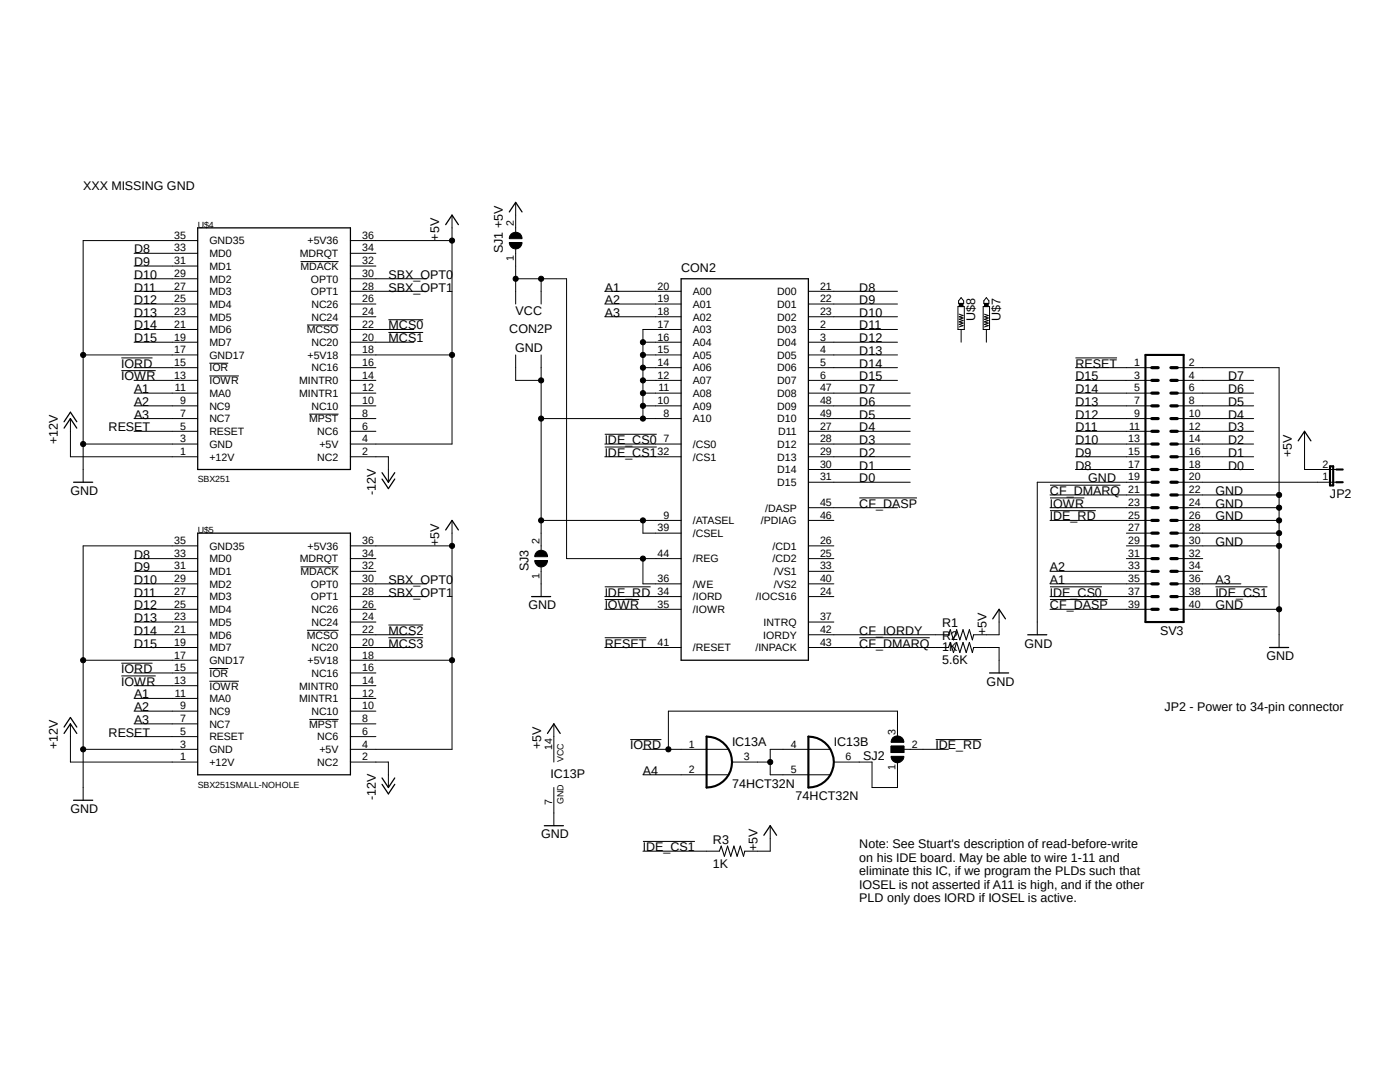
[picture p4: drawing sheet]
<svg xmlns="http://www.w3.org/2000/svg" width="279mm" height="216mm" viewBox="0 0 279 216" stroke-linecap="round" stroke-linejoin="round" font-family="sans-serif">
<path d="M8.9 35.3l261.6 145.3M270.5 35.3l-261.6 145.3" fill="none" stroke="#fff" stroke-width=".2"/>
<g fill="none" stroke="#000" stroke-width=".2">
<path d="M26.8 58.1h12.7M26.8 55.6h12.7M26.8 53.1h12.7M26.8 50.5h12.7M39.5 48h-22.9v48.2M60 52.2h7.6M69.9 58.1h15.2M69.9 55.6h15.2M69.9 53.1h5.1M69.9 50.5h5.1M69.9 48h20.3M90.2 42.9v45.7h-20.3"/>
<path d="M101.6 48.4h2.6a1.27 1.27 0 0 1-1.3 1.3 1.27 1.27 0 0 1-1.3-1.3zM102 46.7a1.27 1.27 0 0 1 1.4-.3 1.27 1.27 0 0 1 .8 1.2h-2.6l.2-.6zM102.9 55.6h10.2v55.9h22.8M102.9 40.4v6M102.9 49.7v11M108 55.6v5.1M120.7 58.1h15.2M161.3 58.1h17.8M191.8 59.4l.5 .6v.5h-1v-.5zM196.8 59.4l.6 .6v.5h-1.1v-.5zM16.6 70.8h22.9M24.2 71.4h6.2"/>
<path d="M24.2 74h6.9M26.8 78.4h12.7M26.8 75.9h12.7M26.8 73.4h12.7M26.8 68.3h12.7M26.8 65.7h12.7M26.8 63.2h12.7M26.8 60.7h12.7M41.8 75h5.9M41.8 72.5h3.8M61.3 64.9h6.3M69.9 78.4h5.1"/>
<path d="M69.9 75.9h5.1M69.9 73.4h5.1M69.9 70.8h20.3M69.9 68.3h12.7M69.9 65.7h12.7M69.9 63.2h5.1M69.9 60.7h5.1M77.5 63.8h7M77.5 66.3h7M102.9 70.8v5.1h5.1M108 70.8v39M120.7 63.2h15.2"/>
<path d="M120.7 60.7h15.2M128.3 78.4h7.6M128.3 75.9h7.6M128.3 73.4h7.6M128.3 70.8h7.6M128.3 68.3h7.6M135.9 65.7h-7.6v17.8M161.3 78.4h20.4M161.3 75.9h17.8M161.3 73.4h17.8M161.3 70.8h17.8M161.3 68.3h17.8"/>
<path d="M161.3 65.7h17.8M161.3 63.2h17.8M161.3 60.7h17.8M191.2 61.2h1.2v4.5h-1.2zM191.4 60.6h.8v.6h-.8zM191.4 62.7l.8 .2-.8 .3 .8 .3-.8 .2 .8 .3-.8 .2 .8 .3-.8 .2 .8 .3-.8 .2M191.8 65.7v2.6M196.2 61.2h1.3v4.5h-1.3zM196.5 60.6h.7v.6h-.7zM196.5 62.7l.7 .2-.7 .3 .7 .3-.7 .2 .7 .3-.7 .2 .7 .3-.7 .2 .7 .3-.7 .2M196.8 65.7v2.6M214.6 71.4h8.3"/>
<path d="M214.6 78.4h15.3M214.6 75.9h15.3M214.6 73.4h15.3M234.9 78.4h15.3M234.9 75.9h15.3M234.9 73.4h20.4v55.8M14.1 83.5v7.6h25.4M16.6 88.6h22.9M26.8 83.5h12.7M26.8 81h12.7M26.8 86.1h12.7M61.7 82.6h5.9"/>
<path d="M69.9 91.1h7.6v5.1M69.9 83.5h5.1M69.9 81h5.1M69.9 86.1h5.1M108 83.5h27.9M120.7 86.7h10.4M120.7 89.2h10.4M120.7 91.1h15.2M120.7 88.6h15.2M128.3 81h7.6M161.3 91.1h20.4M161.3 88.6h20.4"/>
<path d="M161.3 83.5h20.4M161.3 81h20.4M161.3 86.1h20.4M161.3 93.7h20.4M161.3 96.2h20.4M171.5 99.4h11.5M209.5 99.4h6.9M209.5 96.8h14.1M209.5 98.8h20.4M214.6 91.1h15.3M214.6 88.6h15.3M214.6 83.5h15.3"/>
<path d="M214.6 81h15.3M214.6 86.1h15.3M214.6 93.7h15.3M229.9 96.2h-22.9v30.5M234.9 91.1h15.3M234.9 88.6h15.3M234.9 83.5h15.3M234.9 81h15.3M234.9 86.1h15.3M234.9 93.7h15.3M234.9 96.2h31.8M234.9 98.8h20.4"/>
<path d="M260.3 86.1v7.6h6.4M26.8 119h12.7M26.8 116.5h12.7M26.8 114h12.7M26.8 111.5h12.7M39.5 108.9h-22.9v50.8M60 113.1h7.6M69.9 119h15.2M69.9 116.5h15.2M69.9 114h5.1M69.9 111.5h5.1M69.9 108.9h20.3"/>
<path d="M90.2 103.8v45.7h-20.3M106.7 111.8h2.6a1.27 1.27 0 0 1-1.3 1.3 1.27 1.27 0 0 1-1.3-1.3zM107.1 110.2a1.27 1.27 0 0 1 1.4-.3 1.27 1.27 0 0 1 .8 1.2h-2.6l.1-.6zM108 103.8h27.9M108 113.1v5.9M120.7 119.6h6.9M120.7 117.1h9.1M120.7 119h15.2M128.3 111.5v5h7.6M128.3 103.8v2.6h7.6M161.3 119h5.1M161.3 116.5h5.1"/>
<path d="M161.3 114h5.1M161.3 111.5h5.1M161.3 108.9h5.1M161.3 103.8h5.1M161.3 101.3h17.8M209.5 119.6h11.6M209.5 117.1h10.4M209.5 101.9h9.2M209.5 119h20.4M209.5 116.5h20.4M209.5 114h20.4M209.5 103.8h20.4"/>
<path d="M209.5 101.3h20.4M224.8 111.5h5.1M224.8 108.9h5.1M224.8 106.4h5.1M234.9 119h17.8M234.9 116.5h12.7M234.9 114h5.1M234.9 111.5h5.1M234.9 108.9h20.4M234.9 103.8h20.4M234.9 106.4h20.4M234.9 101.3h20.4"/>
<path d="M242.6 117.1h10.3M16.6 131.7h22.9M24.2 132.3h6.2M24.2 134.9h6.9M26.8 139.4h12.7M26.8 136.8h12.7M26.8 134.3h12.7M26.8 129.2h12.7M26.8 126.7h12.7M26.8 124.1h12.7M26.8 121.6h12.7M41.8 135.9h5.9"/>
<path d="M41.8 133.4h3.8M61.3 125.8h6.3M69.9 139.4h5.1M69.9 136.8h5.1M69.9 134.3h5.1M69.9 131.7h20.3M69.9 129.2h12.7M69.9 126.7h12.7M69.9 124.1h5.1M69.9 121.6h5.1M77.5 124.7h7M77.5 127.3h7"/>
<path d="M120.7 127.3h8.3M120.7 129.2h15.2M120.7 121.6h15.2M161.3 129.2h28M161.3 126.7h28M161.3 124.1h5.1M171.5 127.3h14M194.3 129.2h5.1v5.1M199.4 121.6v5.1h-5.1M209.5 121.6h20.4M234.9 121.6h20.4M14.1 144.4v7.7h25.4"/>
<path d="M16.6 149.5h22.9M26.8 144.4h12.7M26.8 141.9h12.7M26.8 147h12.7M61.7 143.6h5.9M69.9 152.1h7.6v5M69.9 144.4h5.1M69.9 141.9h5.1M69.9 147h5.1M110.5 144.4v7.7M110.5 157.1v7.7M125.8 147.6h6.2"/>
<path d="M128.3 149.5h17M128.3 154.6h17M146.1 152.1h7.6M165.7 149.5h-12v5.1h12M166.4 152.1h7.6v5h5.1v-5M177.8 150.9h2.6a1.27 1.27 0 0 1-1.3 1.3 1.27 1.27 0 0 1-1.3-1.3zM177.8 148.9h2.6v1.3h-2.6zM178.2 147.2a1.31 1.31 0 0 1 1.4-.3 1.31 1.31 0 0 1 .8 1.2h-2.6zM179.1 147v-5.1h-45.7v7.6M180.4 149.5h8.9M186.7 147.6h9.2M128.3 167.9h10.4"/>
<path d="M128.3 169.8h15.3M153.7 164.8v5h-5.1"/>
<circle cx="90.2" cy="48" r=".51"/>
<circle cx="102.9" cy="55.6" r=".51"/>
<circle cx="108" cy="55.6" r=".51"/>
<circle cx="16.6" cy="70.8" r=".51"/>
<circle cx="90.2" cy="70.8" r=".51"/>
<circle cx="108" cy="75.9" r=".51"/>
<circle cx="128.3" cy="68.3" r=".51"/>
<circle cx="128.3" cy="70.8" r=".51"/>
<circle cx="128.3" cy="73.4" r=".51"/>
<circle cx="128.3" cy="75.9" r=".51"/>
<circle cx="128.3" cy="78.4" r=".51"/>
<circle cx="16.6" cy="88.6" r=".51"/>
<circle cx="108" cy="83.5" r=".51"/>
<circle cx="128.3" cy="83.5" r=".51"/>
<circle cx="128.3" cy="81" r=".51"/>
<circle cx="255.3" cy="98.8" r=".51"/>
<circle cx="90.2" cy="108.9" r=".51"/>
<circle cx="108" cy="103.8" r=".51"/>
<circle cx="128.3" cy="103.8" r=".51"/>
<circle cx="128.3" cy="111.5" r=".51"/>
<circle cx="255.3" cy="101.3" r=".51"/>
<circle cx="255.3" cy="103.8" r=".51"/>
<circle cx="255.3" cy="106.4" r=".51"/>
<circle cx="255.3" cy="108.9" r=".51"/>
<circle cx="16.6" cy="131.7" r=".51"/>
<circle cx="90.2" cy="131.7" r=".51"/>
<circle cx="255.3" cy="121.6" r=".51"/>
<circle cx="16.6" cy="149.5" r=".51"/>
<circle cx="133.4" cy="149.5" r=".51"/>
<circle cx="153.7" cy="152.1" r=".51"/>
</g>
<g fill="none" stroke="#000" stroke-width=".25">
<path d="M39.5 45.5h30.4v48.2h-30.4zM88.9 44.8l1.3-1.9 1.3 1.9M101.6 42.3l1.3-1.9 1.3 1.9M135.9 55.6h25.4v76.1h-25.4zM12.8 85.4l1.3-1.9 1.2 1.9M12.8 84.2l1.3-1.9 1.2 1.9M14.7 96.2h3.8M76.2 94.3l1.3 1.9 1.3-1.9M76.2 95.6l1.3 1.9 1.3-1.9M259.1 88l1.2-1.9 1.3 1.9M39.5 106.4h30.4v48.2h-30.4zM88.9 105.7l1.3-1.9 1.3 1.9"/>
<path d="M106.1 119h3.8M197.5 134.3h3.8M198.1 123.5l1.3-1.9 1.3 1.9M205.1 126.7h3.8M253.4 129.2h3.8M12.8 146.3l1.3-1.9 1.2 1.9M12.8 145.1l1.3-1.9 1.2 1.9M14.7 159.7h3.8M76.2 155.2l1.3 1.9 1.3-1.9M76.2 156.5l1.3 1.9 1.3-1.9M109.3 146.3l1.2-1.9 1.3 1.9M108.6 164.8h3.8"/>
<path d="M152.4 166.7l1.3-1.9 1.3 1.9"/>
</g>
<path d="M189.3 126.7l.4-1.1 .6 2.1 .6-2.1 .7 2.1 .6-2.1 .6 2.1 .7-2.1 .6 2.1 .2-1M189.3 129.2l.4-1 .6 2 .6-2 .7 2 .6-2 .6 2 .7-2 .6 2 .2-1M143.6 169.8l.3-1 .7 2.1 .6-2.1 .6 2.1 .7-2.1 .6 2.1 .6-2.1 .7 2.1 .2-1.1" fill="none" stroke="#000" stroke-width=".21"/>
<path d="M228.6 70.8h7.6v53.3h-7.6zM265.4 93h.7v3.9h-.7zM266.7 96.2h1.3M266.7 93.7h1.3M141 147a5.1 5.1 0 0 1 5.1 5.1 5.1 5.1 0 0 1-5.1 5zM161.3 147a5.1 5.1 0 0 1 5.1 5.1 5.1 5.1 0 0 1-5.1 5z" fill="none" stroke="#000" stroke-width=".42"/>
<g fill="none" stroke="#000" stroke-width=".63">
<path d="M229.9 78.4h1.2M229.9 75.9h1.2M229.9 73.4h1.2M233.7 78.4h1.2M233.7 75.9h1.2M233.7 73.4h1.2M229.9 83.5h1.2M229.9 81h1.2M229.9 91.1h1.2M229.9 88.6h1.2M229.9 86.1h1.2M229.9 96.2h1.2"/>
<path d="M229.9 93.7h1.2M229.9 98.8h1.2M233.7 83.5h1.2M233.7 81h1.2M233.7 91.1h1.2M233.7 88.6h1.2M233.7 86.1h1.2M233.7 96.2h1.2M233.7 93.7h1.2M233.7 98.8h1.2M229.9 103.8h1.2M229.9 101.3h1.2"/>
<path d="M229.9 108.9h1.2M229.9 106.4h1.2M229.9 114h1.2M229.9 111.5h1.2M229.9 116.5h1.2M229.9 119h1.2M233.7 103.8h1.2M233.7 101.3h1.2M233.7 108.9h1.2M233.7 106.4h1.2M233.7 114h1.2M233.7 111.5h1.2"/>
<path d="M233.7 116.5h1.2M233.7 119h1.2M229.9 121.6h1.2M233.7 121.6h1.2"/>
</g>
<g fill="#000">
<path d="M102 46.7a1.27 1.27 0 0 1 1.4-.3 1.27 1.27 0 0 1 .8 1.2h-2.6l.2-.6z" fill-rule="evenodd"/>
<path d="M101.6 48.4h2.6a1.27 1.27 0 0 1-1.3 1.3 1.27 1.27 0 0 1-1.3-1.3z" fill-rule="evenodd"/>
<path d="M191.4 60.6h.8v.6h-.8z" fill-rule="evenodd"/>
<path d="M196.5 60.6h.7v.6h-.7z" fill-rule="evenodd"/>
<path d="M107.1 110.2a1.27 1.27 0 0 1 1.4-.3 1.27 1.27 0 0 1 .8 1.2h-2.6l.1-.6z" fill-rule="evenodd"/>
<path d="M106.7 111.8h2.6a1.27 1.27 0 0 1-1.3 1.3 1.27 1.27 0 0 1-1.3-1.3z" fill-rule="evenodd"/>
<path d="M177.8 148.9h2.6v1.3h-2.6z" fill-rule="evenodd"/>
<path d="M178.2 147.2a1.31 1.31 0 0 1 1.4-.3 1.31 1.31 0 0 1 .8 1.2h-2.6z" fill-rule="evenodd"/>
<path d="M177.8 150.9h2.6a1.27 1.27 0 0 1-1.3 1.3 1.27 1.27 0 0 1-1.3-1.3z" fill-rule="evenodd"/>
<circle cx="90.2" cy="48" r=".51"/>
<circle cx="102.9" cy="55.6" r=".51"/>
<circle cx="108" cy="55.6" r=".51"/>
<circle cx="16.6" cy="70.8" r=".51"/>
<circle cx="90.2" cy="70.8" r=".51"/>
<circle cx="108" cy="75.9" r=".51"/>
<circle cx="128.3" cy="68.3" r=".51"/>
<circle cx="128.3" cy="70.8" r=".51"/>
<circle cx="128.3" cy="73.4" r=".51"/>
<circle cx="128.3" cy="75.9" r=".51"/>
<circle cx="128.3" cy="78.4" r=".51"/>
<circle cx="16.6" cy="88.6" r=".51"/>
<circle cx="108" cy="83.5" r=".51"/>
<circle cx="128.3" cy="83.5" r=".51"/>
<circle cx="128.3" cy="81" r=".51"/>
<circle cx="255.3" cy="98.8" r=".51"/>
<circle cx="90.2" cy="108.9" r=".51"/>
<circle cx="108" cy="103.8" r=".51"/>
<circle cx="128.3" cy="103.8" r=".51"/>
<circle cx="128.3" cy="111.5" r=".51"/>
<circle cx="255.3" cy="101.3" r=".51"/>
<circle cx="255.3" cy="103.8" r=".51"/>
<circle cx="255.3" cy="106.4" r=".51"/>
<circle cx="255.3" cy="108.9" r=".51"/>
<circle cx="16.6" cy="131.7" r=".51"/>
<circle cx="90.2" cy="131.7" r=".51"/>
<circle cx="255.3" cy="121.6" r=".51"/>
<circle cx="16.6" cy="149.5" r=".51"/>
<circle cx="133.4" cy="149.5" r=".51"/>
<circle cx="153.7" cy="152.1" r=".51"/>
</g>
<g font-size="2.5">
<text x="16.6" y="37.8">XXX MISSING GND</text>
<text x="26.8" y="50.5">D8</text>
<text x="26.8" y="53.1">D9</text>
<text x="87.7" y="48" transform="rotate(-90 87.7 48)">+5V</text>
<text x="100.4" y="50.5" transform="rotate(-90 100.4 50.5)">SJ1 +5V</text>
<text x="26.8" y="55.6">D10</text>
<text x="26.8" y="58.2">D11</text>
<text x="77.6" y="55.6">SBX_OPT0</text>
<text x="77.6" y="58.2">SBX_OPT1</text>
<text x="120.7" y="58.2">A1</text>
<text x="135.9" y="54.4">CON2</text>
<text x="171.5" y="58.2">D8</text>
<text x="26.8" y="60.7">D12</text>
<text x="26.8" y="63.2">D13</text>
<text x="26.8" y="65.7">D14</text>
<text x="77.6" y="65.7">MCS0</text>
<text x="102.9" y="62.8">VCC</text>
<text x="120.7" y="60.7">A2</text>
<text x="120.7" y="63.2">A3</text>
<text x="171.5" y="60.7">D9</text>
<text x="171.5" y="63.2">D10</text>
<text x="171.5" y="65.7">D11</text>
<text x="194.6" y="64" transform="rotate(-90 194.6 64)">U$8</text>
<text x="199.6" y="64" transform="rotate(-90 199.6 64)">U$7</text>
<text x="26.8" y="68.3">D15</text>
<text x="77.6" y="68.3">MCS1</text>
<text x="101.6" y="66.4">CON2P</text>
<text x="102.8" y="70.2">GND</text>
<text x="171.5" y="68.3">D12</text>
<text x="171.5" y="70.8">D13</text>
<text x="24.2" y="75.9">IOWR</text>
<text x="24.2" y="73.4">IORD</text>
<text x="171.5" y="73.4">D14</text>
<text x="171.5" y="75.9">D15</text>
<text x="214.6" y="75.9">D15</text>
<text x="214.6" y="73.4">RESET</text>
<text x="245.1" y="75.9">D7</text>
<text x="26.8" y="78.4">A1</text>
<text x="26.8" y="81">A2</text>
<text x="26.8" y="83.5">A3</text>
<text x="171.5" y="83.5">D5</text>
<text x="171.5" y="81">D6</text>
<text x="171.5" y="78.4">D7</text>
<text x="214.6" y="83.5">D12</text>
<text x="214.6" y="81">D13</text>
<text x="214.6" y="78.4">D14</text>
<text x="245.1" y="83.5">D4</text>
<text x="245.1" y="81">D5</text>
<text x="245.1" y="78.4">D6</text>
<text x="11.5" y="88.6" transform="rotate(-90 11.5 88.6)">+12V</text>
<text x="21.7" y="86.1">RESET</text>
<text x="120.7" y="88.6">IDE_CS0</text>
<text x="171.5" y="88.6">D3</text>
<text x="171.5" y="86.1">D4</text>
<text x="214.6" y="88.6">D10</text>
<text x="214.6" y="86.1">D11</text>
<text x="245.1" y="88.6">D2</text>
<text x="245.1" y="86.1">D3</text>
<text x="120.7" y="91.1">IDE_CS1</text>
<text x="171.5" y="93.7">D1</text>
<text x="171.5" y="91.1">D2</text>
<text x="214.6" y="93.7">D8</text>
<text x="214.6" y="91.1">D9</text>
<text x="245.1" y="93.7">D0</text>
<text x="245.1" y="91.1">D1</text>
<text x="257.8" y="91.1" transform="rotate(-90 257.8 91.1)">+5V</text>
<text x="14.1" y="98.8">GND</text>
<text x="75" y="98.8" transform="rotate(-90 75 98.8)">-12V</text>
<text x="171.5" y="96.2">D0</text>
<text x="171.5" y="101.3">CF_DASP</text>
<text x="209.5" y="101.3">IOWR</text>
<text x="209.5" y="98.8">CF_DMARQ</text>
<text x="217.2" y="96.2">GND</text>
<text x="242.6" y="101.3">GND</text>
<text x="242.6" y="98.8">GND</text>
<text x="265.4" y="99.3">JP2</text>
<text x="209.5" y="103.8">IDE_RD</text>
<text x="242.6" y="103.8">GND</text>
<text x="26.8" y="111.5">D8</text>
<text x="87.7" y="108.9" transform="rotate(-90 87.7 108.9)">+5V</text>
<text x="242.6" y="108.9">GND</text>
<text x="26.8" y="114">D9</text>
<text x="26.8" y="116.5">D10</text>
<text x="26.8" y="119">D11</text>
<text x="77.6" y="116.5">SBX_OPT0</text>
<text x="77.6" y="119">SBX_OPT1</text>
<text x="105.5" y="114" transform="rotate(-90 105.5 114)">SJ3</text>
<text x="120.7" y="119">IDE_RD</text>
<text x="209.5" y="116.5">A1</text>
<text x="209.5" y="114">A2</text>
<text x="209.5" y="119">IDE_CS0</text>
<text x="242.6" y="116.5">A3</text>
<text x="242.6" y="119">IDE_CS1</text>
<text x="26.8" y="121.6">D12</text>
<text x="26.8" y="124.1">D13</text>
<text x="105.5" y="121.6">GND</text>
<text x="120.7" y="121.6">IOWR</text>
<text x="188" y="125.2">R1</text>
<text x="209.5" y="121.6">CF_DASP</text>
<text x="242.6" y="121.6">GND</text>
<text x="26.8" y="126.7">D14</text>
<text x="26.8" y="129.2">D15</text>
<text x="77.6" y="126.7">MCS2</text>
<text x="77.6" y="129.2">MCS3</text>
<text x="120.7" y="129.2">RESET</text>
<text x="171.5" y="126.7">CF_IORDY</text>
<text x="171.5" y="129.2">CF_DMARQ</text>
<text x="188" y="130">1K</text>
<text x="188" y="127.7">R2</text>
<text x="196.9" y="126.7" transform="rotate(-90 196.9 126.7)">+5V</text>
<text x="204.5" y="129.2">GND</text>
<text x="231.5" y="126.7">SV3</text>
<text x="252.7" y="131.7">GND</text>
<text x="24.2" y="134.3">IORD</text>
<text x="24.2" y="136.8">IOWR</text>
<text x="188" y="132.5">5.6K</text>
<text x="196.9" y="136.8">GND</text>
<text x="26.8" y="139.4">A1</text>
<text x="26.8" y="141.9">A2</text>
<text x="232.4" y="141.9">JP2 - Power to 34-pin connector</text>
<text x="11.5" y="149.5" transform="rotate(-90 11.5 149.5)">+12V</text>
<text x="21.7" y="147">RESET</text>
<text x="26.8" y="144.4">A3</text>
<text x="108" y="149.5" transform="rotate(-90 108 149.5)">+5V</text>
<text x="125.8" y="149.5">IORD</text>
<text x="146.1" y="148.9">IC13A</text>
<text x="166.4" y="148.9">IC13B</text>
<text x="186.7" y="149.5">IDE_RD</text>
<text x="109.9" y="155.2">IC13P</text>
<text x="128.3" y="154.6">A4</text>
<text x="172.3" y="151.7">SJ2</text>
<text x="75" y="159.7" transform="rotate(-90 75 159.7)">-12V</text>
<text x="146.1" y="157.1">74HCT32N</text>
<text x="158.8" y="159.7">74HCT32N</text>
<text x="14.1" y="162.2">GND</text>
<text x="108" y="167.3">GND</text>
<text x="128.3" y="169.8">IDE_CS1</text>
<text x="142.3" y="173.1">1K</text>
<text x="142.3" y="168.3">R3</text>
<text x="151.2" y="169.8" transform="rotate(-90 151.2 169.8)">+5V</text>
<text x="171.5" y="169.3">Note: See Stuart's description of read-before-write</text>
<text x="171.5" y="172">on his IDE board. May be able to wire 1-11 and</text>
<text x="171.5" y="174.6">eliminate this IC, if we program the PLDs such that</text>
<text x="171.5" y="177.3">IOSEL is not asserted if A11 is high, and if the other</text>
<text x="171.5" y="180">PLD only does IORD if IOSEL is active.</text>
</g>
<g font-size="2.1">
<text x="34.8" y="47.6">35</text>
<text x="72.3" y="47.6">36</text>
<text x="102.6" y="45.1" transform="rotate(-90 102.6 45.1)">2</text>
<text x="34.8" y="52.7">31</text>
<text x="34.8" y="50.2">33</text>
<text x="41.8" y="53.8">MD1</text>
<text x="41.8" y="51.3">MD0</text>
<text x="41.8" y="48.8">GND35</text>
<text x="59.8" y="51.3">MDRQT</text>
<text x="60" y="53.8">MDACK</text>
<text x="61.4" y="48.8">+5V36</text>
<text x="72.3" y="52.7">32</text>
<text x="72.3" y="50.2">34</text>
<text x="102.6" y="52.1" transform="rotate(-90 102.6 52.1)">1</text>
<text x="34.8" y="57.8">27</text>
<text x="34.8" y="55.2">29</text>
<text x="41.8" y="58.9">MD3</text>
<text x="41.8" y="56.4">MD2</text>
<text x="62" y="58.9">OPT1</text>
<text x="62" y="56.4">OPT0</text>
<text x="72.3" y="57.8">28</text>
<text x="72.3" y="55.2">30</text>
<text x="131.2" y="57.8">20</text>
<text x="138.3" y="58.9">A00</text>
<text x="155.1" y="58.9">D00</text>
<text x="163.7" y="57.8">21</text>
<text x="34.8" y="65.4">21</text>
<text x="34.8" y="62.9">23</text>
<text x="34.8" y="60.3">25</text>
<text x="41.8" y="64">MD5</text>
<text x="41.8" y="61.4">MD4</text>
<text x="62.1" y="64">NC24</text>
<text x="62.1" y="61.4">NC26</text>
<text x="72.3" y="65.4">22</text>
<text x="72.3" y="62.9">24</text>
<text x="72.3" y="60.3">26</text>
<text x="131.2" y="60.3">19</text>
<text x="131.2" y="62.9">18</text>
<text x="131.2" y="65.4">17</text>
<text x="138.3" y="61.4">A01</text>
<text x="138.3" y="64">A02</text>
<text x="155.1" y="61.4">D01</text>
<text x="155.1" y="64">D02</text>
<text x="163.7" y="60.3">22</text>
<text x="163.7" y="62.9">23</text>
<text x="163.7" y="65.4">2</text>
<text x="34.8" y="70.5">17</text>
<text x="34.8" y="67.9">19</text>
<text x="41.8" y="71.6">GND17</text>
<text x="41.8" y="69">MD7</text>
<text x="41.8" y="66.5">MD6</text>
<text x="61.3" y="66.5">MCSO</text>
<text x="61.4" y="71.6">+5V18</text>
<text x="62.1" y="69">NC20</text>
<text x="72.3" y="70.5">18</text>
<text x="72.3" y="67.9">20</text>
<text x="131.2" y="67.9">16</text>
<text x="131.2" y="70.5">15</text>
<text x="138.3" y="66.5">A03</text>
<text x="138.3" y="69">A04</text>
<text x="138.3" y="71.6">A05</text>
<text x="155.1" y="66.5">D03</text>
<text x="155.1" y="69">D04</text>
<text x="155.1" y="71.6">D05</text>
<text x="163.7" y="67.9">3</text>
<text x="163.7" y="70.5">4</text>
<text x="34.8" y="75.6">13</text>
<text x="34.8" y="73">15</text>
<text x="41.8" y="74.1">IOR</text>
<text x="41.8" y="76.7">IOWR</text>
<text x="59.7" y="76.7">MINTR0</text>
<text x="62.1" y="74.1">NC16</text>
<text x="72.3" y="75.6">14</text>
<text x="72.3" y="73">16</text>
<text x="131.2" y="73">14</text>
<text x="131.2" y="75.6">12</text>
<text x="138.3" y="74.1">A06</text>
<text x="138.3" y="76.7">A07</text>
<text x="155.1" y="74.1">D06</text>
<text x="155.1" y="76.7">D07</text>
<text x="163.7" y="73">5</text>
<text x="163.7" y="75.6">6</text>
<text x="226.4" y="73">1</text>
<text x="226.4" y="75.6">3</text>
<text x="237.3" y="73">2</text>
<text x="237.3" y="75.6">4</text>
<text x="34.9" y="78.1">11</text>
<text x="35.9" y="83.2">7</text>
<text x="35.9" y="80.6">9</text>
<text x="41.8" y="81.7">NC9</text>
<text x="41.8" y="79.2">MA0</text>
<text x="59.7" y="79.2">MINTR1</text>
<text x="62.1" y="81.7">NC10</text>
<text x="72.3" y="83.2">8</text>
<text x="72.3" y="80.6">10</text>
<text x="72.3" y="78.1">12</text>
<text x="131.2" y="80.6">10</text>
<text x="131.4" y="78.1">11</text>
<text x="132.4" y="83.2">8</text>
<text x="138.3" y="79.2">A08</text>
<text x="138.3" y="81.7">A09</text>
<text x="155.1" y="79.2">D08</text>
<text x="155.1" y="81.7">D09</text>
<text x="163.7" y="78.1">47</text>
<text x="163.7" y="80.6">48</text>
<text x="163.7" y="83.2">49</text>
<text x="226.4" y="78.1">5</text>
<text x="226.4" y="80.6">7</text>
<text x="226.4" y="83.2">9</text>
<text x="237.3" y="78.1">6</text>
<text x="237.3" y="80.6">8</text>
<text x="237.3" y="83.2">10</text>
<text x="35.9" y="85.7">5</text>
<text x="35.9" y="88.3">3</text>
<text x="41.8" y="86.8">RESET</text>
<text x="41.8" y="89.4">GND</text>
<text x="41.8" y="84.3">NC7</text>
<text x="61.7" y="84.3">MPST</text>
<text x="63.3" y="86.8">NC6</text>
<text x="63.8" y="89.4">+5V</text>
<text x="72.3" y="88.3">4</text>
<text x="72.3" y="85.7">6</text>
<text x="132.4" y="88.3">7</text>
<text x="138.3" y="84.3">A10</text>
<text x="138.3" y="89.4">/CS0</text>
<text x="155.1" y="84.3">D10</text>
<text x="155.1" y="89.4">D12</text>
<text x="155.3" y="86.8">D11</text>
<text x="163.7" y="85.7">27</text>
<text x="163.7" y="88.3">28</text>
<text x="225.2" y="88.3">13</text>
<text x="225.3" y="85.7">11</text>
<text x="237.3" y="85.7">12</text>
<text x="237.3" y="88.3">14</text>
<text x="35.9" y="90.8">1</text>
<text x="41.8" y="91.9">+12V</text>
<text x="63.3" y="91.9">NC2</text>
<text x="72.3" y="90.8">2</text>
<text x="131.2" y="90.8">32</text>
<text x="138.3" y="91.9">/CS1</text>
<text x="155.1" y="91.9">D13</text>
<text x="155.1" y="94.4">D14</text>
<text x="163.7" y="90.8">29</text>
<text x="163.7" y="93.3">30</text>
<text x="163.7" y="95.8">31</text>
<text x="225.2" y="90.8">15</text>
<text x="225.2" y="93.3">17</text>
<text x="225.2" y="95.8">19</text>
<text x="237.3" y="90.8">16</text>
<text x="237.3" y="93.3">18</text>
<text x="237.3" y="95.8">20</text>
<text x="263.9" y="95.8">1</text>
<text x="263.9" y="93.3">2</text>
<text x="155.1" y="97">D15</text>
<text x="163.7" y="100.9">45</text>
<text x="225.2" y="98.4">21</text>
<text x="225.2" y="100.9">23</text>
<text x="237.3" y="98.4">22</text>
<text x="237.3" y="100.9">24</text>
<text x="131.2" y="106">39</text>
<text x="132.4" y="103.5">9</text>
<text x="138.3" y="104.6">/ATASEL</text>
<text x="138.3" y="107.1">/CSEL</text>
<text x="151.8" y="104.6">/PDIAG</text>
<text x="152.7" y="102.1">/DASP</text>
<text x="163.7" y="103.5">46</text>
<text x="225.2" y="103.5">25</text>
<text x="225.2" y="106">27</text>
<text x="237.3" y="103.5">26</text>
<text x="237.3" y="106">28</text>
<text x="34.8" y="113.6">31</text>
<text x="34.8" y="111.1">33</text>
<text x="34.8" y="108.5">35</text>
<text x="41.8" y="112.2">MD0</text>
<text x="41.8" y="109.7">GND35</text>
<text x="59.8" y="112.2">MDRQT</text>
<text x="61.4" y="109.7">+5V36</text>
<text x="72.3" y="113.6">32</text>
<text x="72.3" y="111.1">34</text>
<text x="72.3" y="108.5">36</text>
<text x="107.7" y="108.5" transform="rotate(-90 107.7 108.5)">2</text>
<text x="131.2" y="111.1">44</text>
<text x="138.3" y="112.2">/REG</text>
<text x="154.2" y="109.7">/CD1</text>
<text x="154.2" y="112.2">/CD2</text>
<text x="163.7" y="108.5">26</text>
<text x="163.7" y="111.1">25</text>
<text x="163.7" y="113.6">33</text>
<text x="225.2" y="108.5">29</text>
<text x="225.2" y="111.1">31</text>
<text x="225.2" y="113.6">33</text>
<text x="237.3" y="108.5">30</text>
<text x="237.3" y="111.1">32</text>
<text x="237.3" y="113.6">34</text>
<text x="34.8" y="118.7">27</text>
<text x="34.8" y="116.2">29</text>
<text x="41.8" y="119.8">MD3</text>
<text x="41.8" y="117.3">MD2</text>
<text x="41.8" y="114.8">MD1</text>
<text x="60" y="114.8">MDACK</text>
<text x="62" y="119.8">OPT1</text>
<text x="62" y="117.3">OPT0</text>
<text x="72.3" y="118.7">28</text>
<text x="72.3" y="116.2">30</text>
<text x="107.7" y="115.5" transform="rotate(-90 107.7 115.5)">1</text>
<text x="131.2" y="118.7">34</text>
<text x="131.2" y="116.2">36</text>
<text x="138.3" y="119.8">/IORD</text>
<text x="138.3" y="117.3">/WE</text>
<text x="150.9" y="119.8">/IOCS16</text>
<text x="154.4" y="114.8">/VS1</text>
<text x="154.4" y="117.3">/VS2</text>
<text x="163.7" y="116.2">40</text>
<text x="163.7" y="118.7">24</text>
<text x="225.2" y="116.2">35</text>
<text x="225.2" y="118.7">37</text>
<text x="237.3" y="116.2">36</text>
<text x="237.3" y="118.7">38</text>
<text x="34.8" y="123.8">23</text>
<text x="34.8" y="121.2">25</text>
<text x="41.8" y="124.9">MD5</text>
<text x="41.8" y="122.3">MD4</text>
<text x="62.1" y="124.9">NC24</text>
<text x="62.1" y="122.3">NC26</text>
<text x="72.3" y="123.8">24</text>
<text x="72.3" y="121.2">26</text>
<text x="131.2" y="121.2">35</text>
<text x="138.3" y="122.3">/IOWR</text>
<text x="152.4" y="124.9">INTRQ</text>
<text x="163.7" y="123.8">37</text>
<text x="225.2" y="121.2">39</text>
<text x="237.3" y="121.2">40</text>
<text x="34.8" y="131.4">17</text>
<text x="34.8" y="128.9">19</text>
<text x="34.8" y="126.3">21</text>
<text x="41.8" y="130">MD7</text>
<text x="41.8" y="127.4">MD6</text>
<text x="61.3" y="127.4">MCSO</text>
<text x="62.1" y="130">NC20</text>
<text x="72.3" y="131.4">18</text>
<text x="72.3" y="128.9">20</text>
<text x="72.3" y="126.3">22</text>
<text x="131.2" y="128.9">41</text>
<text x="138.3" y="130">/RESET</text>
<text x="150.7" y="130">/INPACK</text>
<text x="152.3" y="127.4">IORDY</text>
<text x="163.7" y="126.3">42</text>
<text x="163.7" y="128.9">43</text>
<text x="34.8" y="136.5">13</text>
<text x="34.8" y="133.9">15</text>
<text x="41.8" y="135">IOR</text>
<text x="41.8" y="132.5">GND17</text>
<text x="41.8" y="137.6">IOWR</text>
<text x="59.7" y="137.6">MINTR0</text>
<text x="61.4" y="132.5">+5V18</text>
<text x="62.1" y="135">NC16</text>
<text x="72.3" y="136.5">14</text>
<text x="72.3" y="133.9">16</text>
<text x="34.9" y="139">11</text>
<text x="35.9" y="141.6">9</text>
<text x="41.8" y="142.7">NC9</text>
<text x="41.8" y="140.1">MA0</text>
<text x="59.7" y="140.1">MINTR1</text>
<text x="62.1" y="142.7">NC10</text>
<text x="72.3" y="141.6">10</text>
<text x="72.3" y="139">12</text>
<text x="35.9" y="146.6">5</text>
<text x="35.9" y="149.2">3</text>
<text x="35.9" y="144.1">7</text>
<text x="41.8" y="147.7">RESET</text>
<text x="41.8" y="145.2">NC7</text>
<text x="61.7" y="145.2">MPST</text>
<text x="63.3" y="147.7">NC6</text>
<text x="72.3" y="149.2">4</text>
<text x="72.3" y="146.6">6</text>
<text x="72.3" y="144.1">8</text>
<text x="110.2" y="149.7" transform="rotate(-90 110.2 149.7)">14</text>
<text x="137.5" y="149.2">1</text>
<text x="157.8" y="149.2">4</text>
<text x="178.7" y="146.6" transform="rotate(-90 178.7 146.6)">3</text>
<text x="182" y="149.2">2</text>
<text x="35.9" y="151.7">1</text>
<text x="41.8" y="152.8">+12V</text>
<text x="41.8" y="150.3">GND</text>
<text x="63.3" y="152.8">NC2</text>
<text x="63.8" y="150.3">+5V</text>
<text x="72.3" y="151.7">2</text>
<text x="137.5" y="154.2">2</text>
<text x="148.4" y="151.7">3</text>
<text x="157.8" y="154.2">5</text>
<text x="168.7" y="151.7">6</text>
<text x="178.7" y="153.6" transform="rotate(-90 178.7 153.6)">1</text>
<text x="110.2" y="160.7" transform="rotate(-90 110.2 160.7)">7</text>
</g>
<g font-size="1.8">
<text x="39.5" y="45.5">U$4</text>
<text x="39.5" y="96.2">SBX251</text>
<text x="39.5" y="106.4">U$5</text>
<text x="112.4" y="152.1" transform="rotate(-90 112.4 152.1)">VCC</text>
<text x="39.5" y="157.1">SBX251SMALL-NOHOLE</text>
<text x="112.4" y="160.4" transform="rotate(-90 112.4 160.4)">GND</text>
</g>
</svg>
